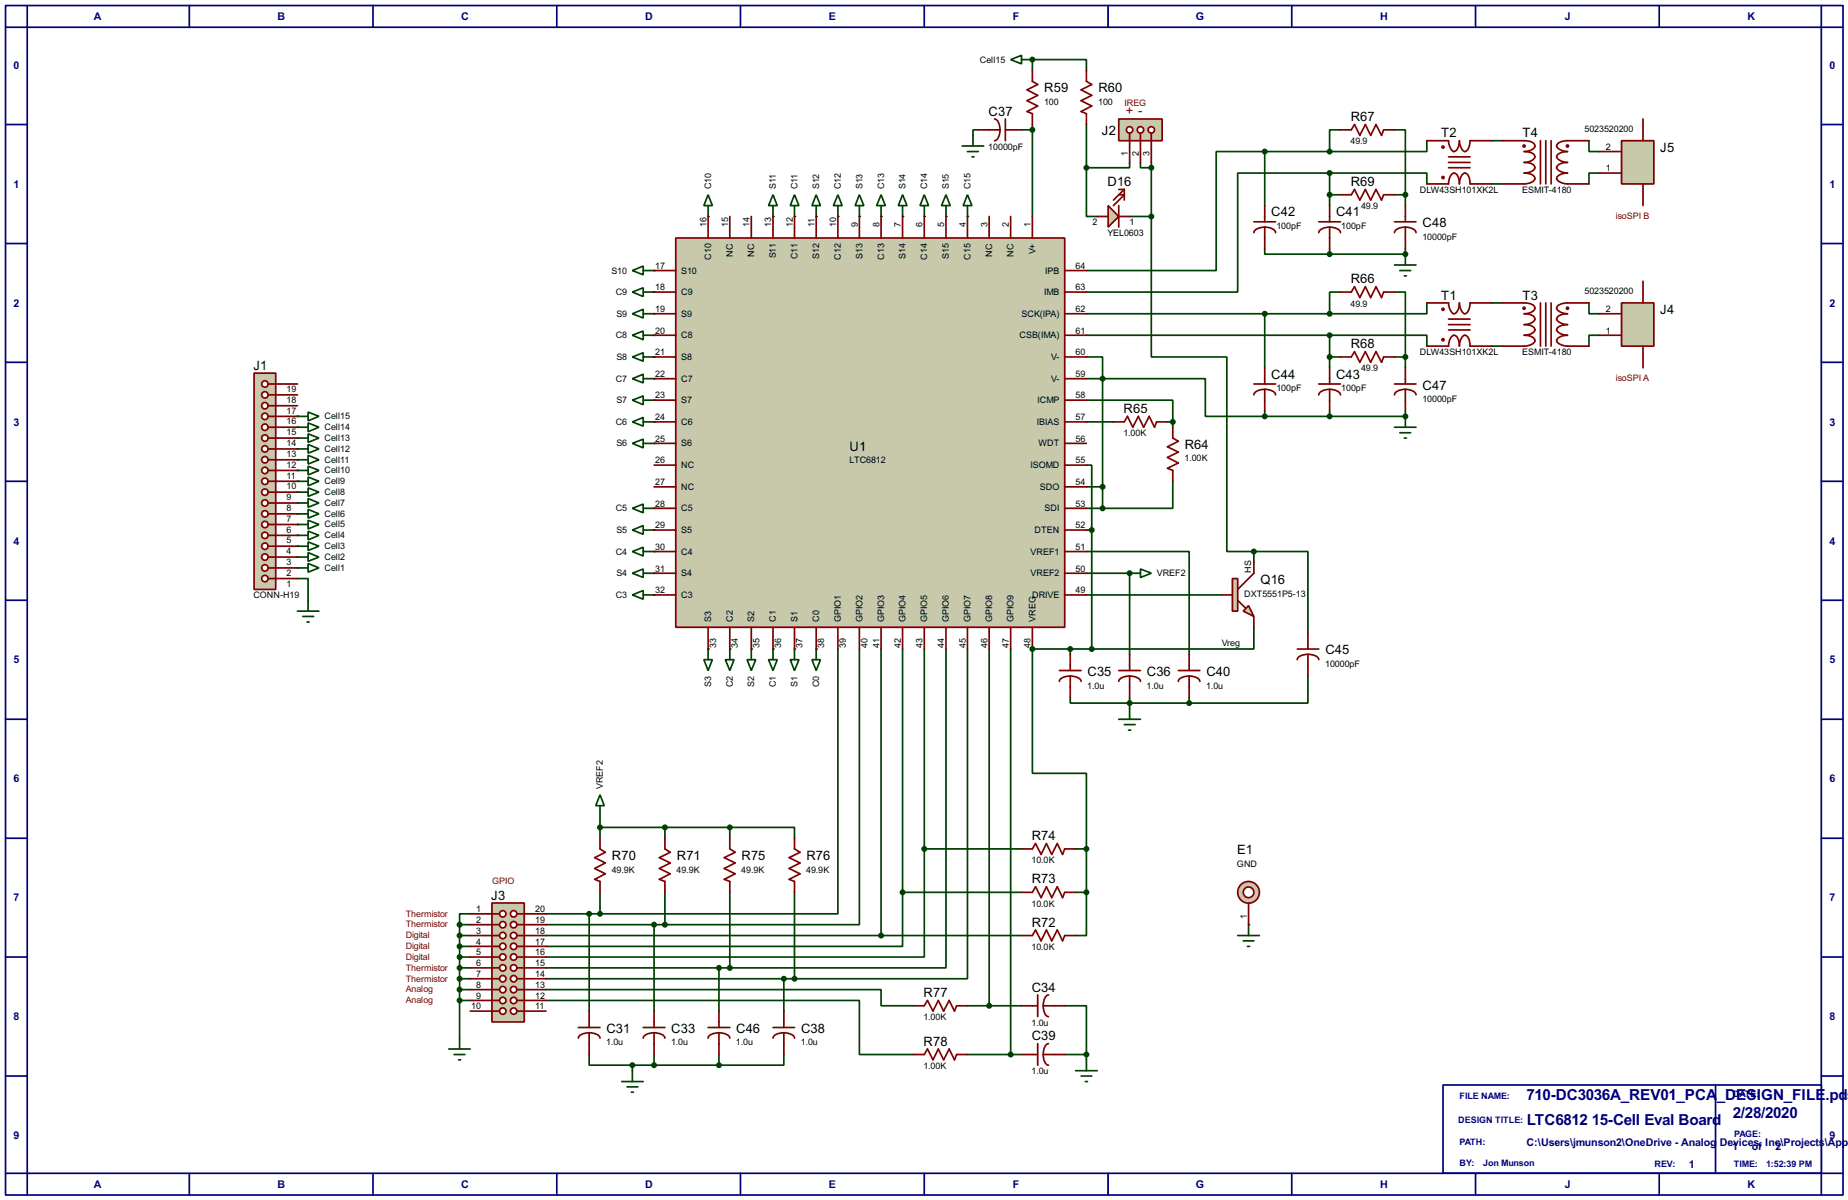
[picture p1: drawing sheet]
<svg xmlns="http://www.w3.org/2000/svg" width="434mm" height="282mm" viewBox="0 0 434 282" stroke-linecap="round" stroke-linejoin="round" font-family="sans-serif">
<g fill="none" stroke="#000080" stroke-width=".4">
<path d="M1.3 1.3h431.8v279.4h-431.8zM6.4 6.4h421.6v269.2h-421.6zM6.4 1.3v5.1h-5.1M44.5 1.3v5.1M87.7 1.3v5.1M130.9 1.3v5.1M174 1.3v5.1M217.2 1.3v5.1M260.4 1.3v5.1M303.6 1.3v5.1M346.8 1.3v5.1M389.9 1.3v5.1"/>
<path d="M428 1.3v5.1h5.1M1.3 29.3h5.1M428 29.3h5.1M1.3 57.2h5.1M428 57.2h5.1M1.3 85.1h5.1M428 85.1h5.1M1.3 113.1h5.1M428 113.1h5.1M1.3 141h5.1M428 141h5.1M1.3 169h5.1"/>
<path d="M428 169h5.1M1.3 196.9h5.1M428 196.9h5.1M1.3 224.8h5.1M428 224.8h5.1M1.3 252.8h5.1M428 252.8h5.1M1.3 275.6h5.1v5.1M44.5 275.6v5.1M87.7 275.6v5.1M130.9 275.6v5.1M174 275.6v5.1"/>
<path d="M217.2 275.6v5.1M260.4 275.6v5.1M303.6 275.6v5.1M346.8 275.6v5.1M389.9 275.6v5.1M433.1 275.6h-5.1v5.1"/>
</g>
<path d="M339.1 254.9h88.9v20.7h-88.9z" fill="#fff" stroke="#000080" stroke-width=".4"/>
<path d="M403.2 254.9v20.7" fill="none" stroke="#000080" stroke-width=".4"/>
<path d="M268 38.2v1.2h2.6v-1.2M327.7 30.5h2.6v15.3M327.7 45.8h2.6M330.3 45.8v2.5M294.7 132.1v-2.5h12.7v19" fill="none" stroke="#004000" stroke-width=".4"/>
<circle cx="293.4" cy="217.2" r=".2" fill="#004000"/>
<path d="M312.5 35.6h-15.3v12.7M315 30.5h-2.5v5.1M335.3 33.1v2.5h-22.8M350.6 33.1h2.5M373.4 33.1v2.5h2.6M315 45.8h-2.5v2.5M330.3 58.5v1.2M350.6 43.2h2.5M376 40.7h-2.6v2.5" fill="none" stroke="#004000" stroke-width=".4"/>
<circle cx="330.3" cy="59.7" r=".2" fill="#004000"/>
<g fill="none" stroke="#004000" stroke-width=".4">
<path d="M297.2 58.5v1.2h15.3M312.5 58.5v1.2M312.5 59.7h17.8M335.3 43.2v-2.5h-22.8v5.1M312.5 73.7h-15.3v12.7M315 68.6h-2.5v5.1M327.7 68.6h2.6v15.3M335.3 71.2v2.5h-22.8M350.6 71.2h2.5M373.4 71.2v2.5h2.6M376 78.8h-2.6v2.5M315 83.9h-2.5v2.5"/>
<path d="M327.7 83.9h2.6M330.3 83.9v2.5M330.3 96.6v1.2M350.6 81.3h2.5"/>
</g>
<circle cx="330.3" cy="97.8" r=".2" fill="#004000"/>
<path d="M274.4 99.1h1.2v1.3M297.2 97.8h-13.9v-8.8h-24.2v25.4M297.2 97.8h33.1M297.2 96.6v1.2M312.5 96.6v1.2M335.3 81.3v-2.5h-22.8v5.1M69.9 135.9h2.5v5.1" fill="none" stroke="#004000" stroke-width=".4"/>
<g fill="#004000">
<circle cx="69.9" cy="133.4" r=".2"/>
<circle cx="69.9" cy="130.9" r=".2"/>
<circle cx="69.9" cy="128.3" r=".2"/>
<circle cx="69.9" cy="125.8" r=".2"/>
<circle cx="69.9" cy="123.2" r=".2"/>
<circle cx="69.9" cy="120.7" r=".2"/>
<circle cx="69.9" cy="118.2" r=".2"/>
<circle cx="69.9" cy="115.6" r=".2"/>
<circle cx="69.9" cy="113.1" r=".2"/>
<circle cx="69.9" cy="110.5" r=".2"/>
<circle cx="69.9" cy="108" r=".2"/>
<circle cx="69.9" cy="105.5" r=".2"/>
<circle cx="69.9" cy="102.9" r=".2"/>
<circle cx="69.9" cy="100.4" r=".2"/>
<circle cx="69.9" cy="97.8" r=".2"/>
<circle cx="242.6" cy="14" r=".2"/>
</g>
<path d="M242.6 16.6v-2.6h12.7v2.6M229.9 30.5h-1.2v1.3M240.1 30.5h2.5M242.6 29.3v21.6" fill="none" stroke="#004000" stroke-width=".4"/>
<g fill="#004000">
<circle cx="227.4" cy="50.9" r=".2"/>
<circle cx="222.3" cy="50.9" r=".2"/>
<circle cx="217.2" cy="50.9" r=".2"/>
<circle cx="212.1" cy="50.9" r=".2"/>
<circle cx="207.1" cy="50.9" r=".2"/>
<circle cx="202" cy="50.9" r=".2"/>
<circle cx="196.9" cy="50.9" r=".2"/>
<circle cx="191.8" cy="50.9" r=".2"/>
<circle cx="186.7" cy="50.9" r=".2"/>
<circle cx="181.7" cy="50.9" r=".2"/>
<circle cx="166.4" cy="50.9" r=".2"/>
<circle cx="153.7" cy="63.6" r=".2"/>
<circle cx="153.7" cy="68.6" r=".2"/>
<circle cx="153.7" cy="73.7" r=".2"/>
<circle cx="153.7" cy="78.8" r=".2"/>
<circle cx="153.7" cy="83.9" r=".2"/>
<circle cx="153.7" cy="89" r=".2"/>
<circle cx="153.7" cy="94" r=".2"/>
<circle cx="153.7" cy="99.1" r=".2"/>
<circle cx="153.7" cy="104.2" r=".2"/>
<circle cx="153.7" cy="119.4" r=".2"/>
<circle cx="153.7" cy="124.5" r=".2"/>
<circle cx="153.7" cy="129.6" r=".2"/>
<circle cx="153.7" cy="134.7" r=".2"/>
<circle cx="153.7" cy="139.8" r=".2"/>
<circle cx="166.4" cy="152.5" r=".2"/>
<circle cx="171.5" cy="152.5" r=".2"/>
<circle cx="176.6" cy="152.5" r=".2"/>
<circle cx="181.7" cy="152.5" r=".2"/>
<circle cx="186.7" cy="152.5" r=".2"/>
<circle cx="191.8" cy="152.5" r=".2"/>
</g>
<g fill="none" stroke="#004000" stroke-width=".4">
<path d="M297.2 35.6h-11.4v28h-30.5M312.5 40.7h-21.6v27.9h-35.6M255.3 73.7h41.9M255.3 78.8h57.2M255.3 94h20.3v5.1M255.3 83.9h3.8v5.1h-3.8M255.3 99.1h6.4M255.3 109.3h1.3v15.2h-1.3M255.3 114.4h3.8M255.3 129.6h24.2v24.1M255.3 139.8h31.8M196.9 152.5v62.2h-55.9v-5.1"/>
<path d="M202 152.5v64.7h-45.7v-7.6M222.3 152.5v74.9h-50.8v-17.8M227.4 152.5v77.4h-40.7v-20.3M141 191.8v5.1M141 194.4h30.5M156.3 194.4v2.5M171.5 194.4h15.2v2.5M171.5 194.4v2.5M138.5 247.7v2.5h10.1M148.6 250.2h20.4M148.6 250.2v1.3M153.7 247.7v2.5"/>
<path d="M169 247.7v2.5M184.2 247.7v2.5h-15.2"/>
</g>
<circle cx="242.6" cy="152.5" r=".2" fill="#004000"/>
<g fill="none" stroke="#004000" stroke-width=".4">
<path d="M255.3 119.4h3.8M259.1 114.4v5M275.6 113.1v6.3h-16.5M255.3 134.7h10.2v19M232.5 152.5v83.8M237.5 152.5v95.2M242.6 152.5v29.2h12.7v17.7M252.8 199.4h2.5M255.3 199.4v10.2M252.8 209.6h2.5M255.3 209.6v10.2h-2.5M227.4 236.3h12.7"/>
<path d="M250.2 236.3h5.1v11.4M227.4 247.7h12.7M250.2 247.7h5.1M255.3 247.7v1.3"/>
</g>
<circle cx="265.5" cy="134.7" r=".2" fill="#004000"/>
<g fill="none" stroke="#004000" stroke-width=".4">
<path d="M255.3 39.4v11.5h2.6M255.3 29.3v10.1M265.5 38.2v1.2h-10.2M270.6 39.4v11.5M265.5 50.9h5.1M270.6 50.9v33h17.7v45.7h6.4M256.6 124.5v28M207.1 152.5v67.3M212.1 152.5v57.1M217.2 152.5v46.9M242.6 152.5h14M251.5 152.5v1.2"/>
<path d="M294.7 147.4v5.1h-38.1M307.4 158.8v6.4h-27.9M251.5 163.9v1.3h28M265.5 163.9v2.5M279.5 163.9v1.3M217.2 199.4v25.4h-88.9M217.2 199.4h22.9M108 217.2h2.5M108 219.8h2.5M108 217.2v26.7M110.5 214.7h-2.5v2.5M128.3 214.7h12.7"/>
<path d="M128.3 217.2h28M128.3 219.8h111.8M138.5 214.7v22.8M153.7 217.2v20.3M212.1 209.6v12.7h-83.8M212.1 209.6h28M108 227.4h2.5M108 229.9h2.5M108 222.3h2.5M108 224.8h2.5M108 232.5h2.5M108 235h2.5"/>
<path d="M128.3 232.5h78.8v3.8h7.6M128.3 235h73.7v12.7h12.7M128.3 227.4h43.2M128.3 229.9h58.4M169 227.4v10.1M184.2 229.9v7.6"/>
</g>
<g fill="none" stroke="#800000" stroke-width=".4">
<path d="M255.3 16.6v2.5l1.3 .8-2.5 1.2 2.5 1.3-2.5 1.3 2.5 1.2-2.5 1.3 1.2 .5v2.6M262.9 157.5h5.1M265.5 158.8h.6a2.03 2.03 0 0 1 1.9 1.3M265.5 158.8h-.7a2.08 2.08 0 0 0-1.9 1.3M265.5 153.7v3.8M265.5 158.8v5.1M276.9 157.5h5.1M279.5 158.8h.6a2.01 2.01 0 0 1 1.9 1.3M279.5 158.8h-.7a2.03 2.03 0 0 0-1.9 1.3M279.5 153.7v3.8M279.5 158.8v5.1M304.9 152.5h5"/>
<path d="M307.4 153.7h.6a2.03 2.03 0 0 1 1.9 1.3M307.4 153.7h-.7a2.01 2.01 0 0 0-1.8 1.3M307.4 148.6v3.9M307.4 153.7v5.1"/>
</g>
<path d="M293.4 142.3l1.3 2.5-2.5-1.2z" fill="#c8c8aa" stroke="#800000" stroke-width=".4"/>
<path d="M289.6 135.9h1.3v7.7h-1.3z" fill="#c8c8aa" stroke="#800000" stroke-width=".4"/>
<path d="M287.1 139.8h2.5M294.7 132.1v2.6l-3.8 3.8M290.9 141l1.8 1.8M294.7 144.8v2.6" fill="none" stroke="#800000" stroke-width=".4"/>
<path d="M262.9 28h10.2v5.1h-10.2z" fill="#c8c8aa" stroke="#800000" stroke-width=".4"/>
<path d="M265.5 31.3v1.8" fill="none" stroke="#800000" stroke-width=".4"/>
<circle cx="265.4" cy="30.5" r=".75" fill="#feffff" stroke="#800000" stroke-width=".4"/>
<path d="M268 31.3v1.8" fill="none" stroke="#800000" stroke-width=".4"/>
<circle cx="268" cy="30.5" r=".75" fill="#feffff" stroke="#800000" stroke-width=".4"/>
<path d="M270.6 31.3v1.8" fill="none" stroke="#800000" stroke-width=".4"/>
<circle cx="270.5" cy="30.5" r=".75" fill="#feffff" stroke="#800000" stroke-width=".4"/>
<path d="M265.5 33.1v5.1M268 33.1v5.1M270.6 33.1v5.1M249 157.5h5.1M251.5 158.8h.6a2.08 2.08 0 0 1 2 1.3M251.5 158.8h-.6a2.03 2.03 0 0 0-1.9 1.3M251.5 153.7v3.8M251.5 158.8v5.1" fill="none" stroke="#800000" stroke-width=".4"/>
<circle cx="270.5" cy="39.4" r=".5" fill="#004000" stroke="#004000" stroke-width=".4"/>
<path d="M381.1 33.1h7.6v10.1h-7.6z" fill="#c8c8aa" stroke="#800000" stroke-width=".4"/>
<g fill="none" stroke="#800000" stroke-width=".4">
<path d="M315 30.5h2.6l.7-1.2 1.3 2.5 1.3-2.5 1.2 2.5 1.3-2.5 1.3 2.5 .5-1.3h2.5M376 35.6h5.1M386.1 28v5.1M294.7 52.1h5.1M297.2 53.4a2.33 2.33 0 0 1 2.6 1.3M297.2 53.4a2.37 2.37 0 0 0-2.5 1.3M297.2 48.3v3.8M297.2 53.4v5.1M309.9 52.1h5.1M312.5 53.4a2.37 2.37 0 0 1 2.5 1.3M312.5 53.4a2.37 2.37 0 0 0-2.6 1.3M312.5 48.3v3.8"/>
<path d="M312.5 53.4v5.1M315 45.8h2.6l.7-1.3 1.3 2.5 1.3-2.5 1.2 2.5 1.3-2.5 1.3 2.5 .5-1.2h2.5M327.7 52.1h5.1M330.3 53.4a2.29 2.29 0 0 1 2.5 1.3M330.3 53.4a2.33 2.33 0 0 0-2.6 1.3M330.3 48.3v3.8M330.3 53.4v5.1M376 40.7h5.1M386.1 43.2v5.1"/>
</g>
<g fill="#004000" stroke="#004000" stroke-width=".4">
<circle cx="294.6" cy="129.6" r=".5"/>
<circle cx="330.2" cy="45.8" r=".5"/>
</g>
<path d="M69.9 143.6h5.1M71.2 144.8h2.5M72.2 146.1h.5M72.4 141v2.6M290.9 219.8h5.1M293.4 217.2v2.6M292.2 221h2.5M293.2 222.3h.5M105.5 246.4h5M106.7 247.7h2.6M107.8 249h.5M108 243.9v2.5" fill="none" stroke="#004000" stroke-width=".4"/>
<circle cx="293.4" cy="209.6" r="2.55" fill="#c8c8aa" stroke="#800000" stroke-width=".4"/>
<circle cx="293.4" cy="209.6" r="1.25" fill="#feffff" stroke="#800000" stroke-width=".4"/>
<path d="M340.4 33.1l.2 1.2a1.82 1.82 0 0 0 1.1 1.3 2.37 2.37 0 0 0 1.3-2.5l.2 1.2a1.82 1.82 0 0 0 1 1.3 2.35 2.35 0 0 0 1.3-2.5M340.4 38.2h5.1M340.4 36.9h5.1M340.4 39.4h5.1M340.4 43.2a2.45 2.45 0 0 1 1.3-2.5 2.17 2.17 0 0 1 1.3 2.5 2.45 2.45 0 0 1 1.2-2.5 2.15 2.15 0 0 1 1.3 2.5M293.4 212.1v5.1" fill="none" stroke="#800000" stroke-width=".4"/>
<path d="M330.3 59.7v2.6M327.7 62.3h5.1M329 63.6h2.5M330 64.8h.5" fill="none" stroke="#004000" stroke-width=".4"/>
<g fill="#c8c8aa" stroke="#800000" stroke-width=".4">
<circle cx="339.1" cy="41.7" r=".25"/>
<circle cx="339.1" cy="34.6" r=".25"/>
</g>
<path d="M335.3 33.1h5.1M345.5 33.1h5.1M358.2 33.1a2.12 2.12 0 0 1 2.5 1.2 2.35 2.35 0 0 1-2.5 1.3 2.12 2.12 0 0 1 2.5 1.3 2.41 2.41 0 0 1-2.5 1.3 2.12 2.12 0 0 1 2.5 1.2 2.4 2.4 0 0 1-2.5 1.3 2.14 2.14 0 0 1 2.5 1.3 2.4 2.4 0 0 1-2.5 1.2M362 33.1v10.1M363.3 33.1v10.1M364.5 33.1v10.1M368.4 33.1h-.7a2.03 2.03 0 0 0-1.9 1.2 2.61 2.61 0 0 0 2.6 1.3h-.7a2.03 2.03 0 0 0-1.9 1.3 2.7 2.7 0 0 0 2.6 1.3h-.7a2.03 2.03 0 0 0-1.9 1.2 2.68 2.68 0 0 0 2.6 1.3 2.33 2.33 0 0 0-2.6 1.3 2.68 2.68 0 0 0 2.6 1.2M335.3 43.2h5.1M345.5 43.2h5.1" fill="none" stroke="#800000" stroke-width=".4"/>
<g fill="#c8c8aa" stroke="#800000" stroke-width=".4">
<circle cx="358.2" cy="34.3" r=".25"/>
<circle cx="368.4" cy="34.3" r=".25"/>
</g>
<path d="M353.1 33.1h5.1M368.4 33.1h5M353.1 43.2h5.1M368.4 43.2h5" fill="none" stroke="#800000" stroke-width=".4"/>
<g fill="#004000" stroke="#004000" stroke-width=".4">
<circle cx="312.4" cy="35.6" r=".5"/>
<circle cx="312.4" cy="45.8" r=".5"/>
<circle cx="297.2" cy="35.6" r=".5"/>
<circle cx="330.2" cy="59.7" r=".5"/>
<circle cx="312.4" cy="40.7" r=".5"/>
<circle cx="312.4" cy="59.7" r=".5"/>
</g>
<path d="M381.1 71.2h7.6v10.1h-7.6z" fill="#c8c8aa" stroke="#800000" stroke-width=".4"/>
<g fill="none" stroke="#800000" stroke-width=".4">
<path d="M315 68.6h2.6l.7-1.2 1.3 2.5 1.3-2.5 1.2 2.5 1.3-2.5 1.3 2.5 .5-1.3h2.5M340.4 71.2l.2 1.2a1.82 1.82 0 0 0 1.1 1.3 2.37 2.37 0 0 0 1.3-2.5l.2 1.2a1.82 1.82 0 0 0 1 1.3 2.35 2.35 0 0 0 1.3-2.5M340.4 76.3h5.1M340.4 75h5.1M340.4 77.5h5.1M376 78.8h5.1M376 73.7h5.1M386.1 66.1v5.1M294.7 90.2h5.1M297.2 91.5a2.33 2.33 0 0 1 2.6 1.3M297.2 91.5a2.37 2.37 0 0 0-2.5 1.3M297.2 86.4v3.8"/>
<path d="M297.2 91.5v5.1M309.9 90.2h5.1M312.5 91.5a2.37 2.37 0 0 1 2.5 1.3M312.5 91.5a2.37 2.37 0 0 0-2.6 1.3M312.5 86.4v3.8M312.5 91.5v5.1M315 83.9h2.6l.7-1.3 1.3 2.5 1.3-2.5 1.2 2.5 1.3-2.5 1.3 2.5 .5-1.2h2.5M327.7 90.2h5.1M330.3 91.5a2.29 2.29 0 0 1 2.5 1.3M330.3 91.5a2.33 2.33 0 0 0-2.6 1.3M330.3 86.4v3.8M330.3 91.5v5.1"/>
<path d="M340.4 81.3a2.45 2.45 0 0 1 1.3-2.5 2.17 2.17 0 0 1 1.3 2.5 2.45 2.45 0 0 1 1.2-2.5 2.15 2.15 0 0 1 1.3 2.5M386.1 81.3v5.1"/>
</g>
<circle cx="330.2" cy="83.9" r=".5" fill="#004000" stroke="#004000" stroke-width=".4"/>
<path d="M330.3 97.8v2.6M327.7 100.4h5.1M329 101.7h2.5M330 102.9h.5" fill="none" stroke="#004000" stroke-width=".4"/>
<g fill="#c8c8aa" stroke="#800000" stroke-width=".4">
<circle cx="339.1" cy="79.8" r=".25"/>
<circle cx="339.1" cy="72.7" r=".25"/>
</g>
<path d="M335.3 71.2h5.1M345.5 71.2h5.1M358.2 71.2a2.12 2.12 0 0 1 2.5 1.2 2.35 2.35 0 0 1-2.5 1.3 2.12 2.12 0 0 1 2.5 1.3 2.41 2.41 0 0 1-2.5 1.3 2.12 2.12 0 0 1 2.5 1.2 2.4 2.4 0 0 1-2.5 1.3 2.14 2.14 0 0 1 2.5 1.3 2.4 2.4 0 0 1-2.5 1.2M362 71.2v10.1M363.3 71.2v10.1M364.5 71.2v10.1M368.4 71.2h-.7a2.03 2.03 0 0 0-1.9 1.2 2.61 2.61 0 0 0 2.6 1.3h-.7a2.03 2.03 0 0 0-1.9 1.3 2.7 2.7 0 0 0 2.6 1.3h-.7a2.03 2.03 0 0 0-1.9 1.2 2.68 2.68 0 0 0 2.6 1.3 2.33 2.33 0 0 0-2.6 1.3 2.68 2.68 0 0 0 2.6 1.2M335.3 81.3h5.1M345.5 81.3h5.1" fill="none" stroke="#800000" stroke-width=".4"/>
<g fill="#c8c8aa" stroke="#800000" stroke-width=".4">
<circle cx="358.2" cy="72.4" r=".25"/>
<circle cx="368.4" cy="72.4" r=".25"/>
</g>
<path d="M353.1 71.2h5.1M368.4 71.2h5M261.7 99.1h2.5l.8-1.3 1.2 2.6 1.3-2.6 1.3 2.6 1.3-2.6 1.2 2.6 .5-1.3h2.6M353.1 81.3h5.1M368.4 81.3h5M275.6 100.4v2.5l1.3 .8-2.5 1.3 2.5 1.2-2.5 1.3 2.5 1.3-2.5 1.2 1.2 .5v2.6" fill="none" stroke="#800000" stroke-width=".4"/>
<g fill="#004000" stroke="#004000" stroke-width=".4">
<circle cx="312.4" cy="73.7" r=".5"/>
<circle cx="312.4" cy="83.9" r=".5"/>
<circle cx="297.2" cy="73.7" r=".5"/>
<circle cx="330.2" cy="97.8" r=".5"/>
<circle cx="312.4" cy="78.8" r=".5"/>
<circle cx="312.4" cy="97.8" r=".5"/>
<circle cx="259.1" cy="89" r=".5"/>
<circle cx="297.2" cy="97.8" r=".5"/>
<circle cx="256.5" cy="124.5" r=".5"/>
<circle cx="275.6" cy="99.1" r=".5"/>
<circle cx="259.1" cy="114.4" r=".5"/>
</g>
<g fill="none" stroke="#004000" stroke-width=".4">
<path d="M237.5 14l2.6-1v2zM240.1 14h2.5M148.6 78.8l2.6-1v2zM148.6 73.7l2.6-1v2zM148.6 68.6l2.6-1v2.1zM148.6 63.6l2.6-1.1v2.1zM151.2 78.8h2.5M151.2 73.7h2.5M151.2 68.6h2.5M151.2 63.6h2.5M69.9 97.8h2.5M72.4 99.4l2.6 1-2.6 1z"/>
<path d="M72.4 96.8l2.6 1-2.6 1.1zM148.6 99.1l2.6-1v2zM148.6 94l2.6-1v2.1zM148.6 89l2.6-1.1v2.1zM148.6 83.9l2.6-1v2zM151.2 99.1h2.5M151.2 94h2.5M151.2 89h2.5M151.2 83.9h2.5M69.9 118.2h2.5M69.9 115.6h2.5M69.9 113.1h2.5"/>
<path d="M69.9 110.5h2.5M69.9 108h2.5M69.9 105.5h2.5M69.9 102.9h2.5M69.9 100.4h2.5M72.4 119.7l2.6 1-2.6 1zM72.4 117.1l2.6 1.1-2.6 1zM72.4 114.6l2.6 1-2.6 1zM72.4 112.1l2.6 1-2.6 1zM72.4 109.5l2.6 1-2.6 1.1zM72.4 107l2.6 1-2.6 1zM72.4 104.4l2.6 1.1-2.6 1z"/>
<path d="M72.4 101.9l2.6 1-2.6 1zM148.6 119.4l2.6-1v2.1zM148.6 104.2l2.6-1v2zM151.2 119.4h2.5M151.2 104.2h2.5M69.9 133.4h2.5M69.9 130.9h2.5M69.9 128.3h2.5M69.9 125.8h2.5M69.9 123.2h2.5M69.9 120.7h2.5M72.4 132.4l2.6 1-2.6 1z"/>
<path d="M72.4 129.8l2.6 1.1-2.6 1zM72.4 127.3l2.6 1-2.6 1zM72.4 124.8l2.6 1-2.6 1zM72.4 122.2l2.6 1-2.6 1.1zM148.6 139.8l2.6-1.1v2.1zM148.6 134.7l2.6-1v2zM148.6 129.6l2.6-1v2zM148.6 124.5l2.6-1v2zM151.2 139.8h2.5M151.2 134.7h2.5M151.2 129.6h2.5M151.2 124.5h2.5"/>
</g>
<path d="M59.7 87.7h5.1v50.8h-5.1z" fill="#c8c8aa" stroke="#800000" stroke-width=".4"/>
<path d="M63 135.9h1.8" fill="none" stroke="#800000" stroke-width=".4"/>
<circle cx="62.2" cy="133.4" r=".75" fill="#feffff" stroke="#800000" stroke-width=".4"/>
<path d="M63 133.4h1.8" fill="none" stroke="#800000" stroke-width=".4"/>
<circle cx="62.2" cy="130.9" r=".75" fill="#feffff" stroke="#800000" stroke-width=".4"/>
<path d="M63 130.9h1.8" fill="none" stroke="#800000" stroke-width=".4"/>
<circle cx="62.2" cy="128.3" r=".75" fill="#feffff" stroke="#800000" stroke-width=".4"/>
<path d="M63 128.3h1.8" fill="none" stroke="#800000" stroke-width=".4"/>
<circle cx="62.2" cy="125.8" r=".75" fill="#feffff" stroke="#800000" stroke-width=".4"/>
<path d="M63 125.8h1.8" fill="none" stroke="#800000" stroke-width=".4"/>
<circle cx="62.2" cy="123.2" r=".75" fill="#feffff" stroke="#800000" stroke-width=".4"/>
<path d="M63 123.2h1.8" fill="none" stroke="#800000" stroke-width=".4"/>
<circle cx="62.2" cy="120.7" r=".75" fill="#feffff" stroke="#800000" stroke-width=".4"/>
<path d="M63 120.7h1.8" fill="none" stroke="#800000" stroke-width=".4"/>
<circle cx="62.2" cy="118.2" r=".75" fill="#feffff" stroke="#800000" stroke-width=".4"/>
<path d="M63 118.2h1.8" fill="none" stroke="#800000" stroke-width=".4"/>
<circle cx="62.2" cy="115.6" r=".75" fill="#feffff" stroke="#800000" stroke-width=".4"/>
<path d="M63 115.6h1.8" fill="none" stroke="#800000" stroke-width=".4"/>
<circle cx="62.2" cy="113.1" r=".75" fill="#feffff" stroke="#800000" stroke-width=".4"/>
<path d="M63 113.1h1.8" fill="none" stroke="#800000" stroke-width=".4"/>
<circle cx="62.2" cy="110.5" r=".75" fill="#feffff" stroke="#800000" stroke-width=".4"/>
<path d="M63 110.5h1.8" fill="none" stroke="#800000" stroke-width=".4"/>
<circle cx="62.2" cy="108" r=".75" fill="#feffff" stroke="#800000" stroke-width=".4"/>
<path d="M63 108h1.8" fill="none" stroke="#800000" stroke-width=".4"/>
<circle cx="62.2" cy="105.5" r=".75" fill="#feffff" stroke="#800000" stroke-width=".4"/>
<path d="M63 105.5h1.8" fill="none" stroke="#800000" stroke-width=".4"/>
<circle cx="62.2" cy="102.9" r=".75" fill="#feffff" stroke="#800000" stroke-width=".4"/>
<path d="M63 102.9h1.8" fill="none" stroke="#800000" stroke-width=".4"/>
<circle cx="62.2" cy="100.4" r=".75" fill="#feffff" stroke="#800000" stroke-width=".4"/>
<path d="M63 100.4h1.8" fill="none" stroke="#800000" stroke-width=".4"/>
<circle cx="62.2" cy="97.8" r=".75" fill="#feffff" stroke="#800000" stroke-width=".4"/>
<path d="M63 97.8h1.8" fill="none" stroke="#800000" stroke-width=".4"/>
<circle cx="62.2" cy="95.3" r=".75" fill="#feffff" stroke="#800000" stroke-width=".4"/>
<path d="M63 95.3h1.8" fill="none" stroke="#800000" stroke-width=".4"/>
<circle cx="62.2" cy="92.8" r=".75" fill="#feffff" stroke="#800000" stroke-width=".4"/>
<path d="M63 92.8h1.8" fill="none" stroke="#800000" stroke-width=".4"/>
<circle cx="62.2" cy="90.2" r=".75" fill="#feffff" stroke="#800000" stroke-width=".4"/>
<path d="M63 90.2h1.8" fill="none" stroke="#800000" stroke-width=".4"/>
<circle cx="62.2" cy="135.9" r=".75" fill="#feffff" stroke="#800000" stroke-width=".4"/>
<g fill="none" stroke="#800000" stroke-width=".4">
<path d="M242.6 16.6v2.5l1.3 .8-2.5 1.2 2.5 1.3-2.5 1.3 2.5 1.2-2.5 1.3 1.2 .5v2.6M229.9 30.5h5.1M233.7 28a2.37 2.37 0 0 1 1.3 2.5M235 30.5a2.33 2.33 0 0 1-1.3 2.6M236.3 28v5.1M236.3 30.5h3.8M64.8 97.8h5.1M64.8 95.3h5.1M64.8 92.8h5.1M64.8 90.2h5.1M64.8 118.2h5.1M64.8 115.6h5.1"/>
<path d="M64.8 113.1h5.1M64.8 110.5h5.1M64.8 108h5.1M64.8 105.5h5.1M64.8 102.9h5.1M64.8 100.4h5.1M64.8 135.9h5.1M64.8 133.4h5.1M64.8 130.9h5.1M64.8 128.3h5.1M64.8 125.8h5.1M64.8 123.2h5.1"/>
<path d="M64.8 120.7h5.1"/>
</g>
<g fill="none" stroke="#004000" stroke-width=".4">
<path d="M226.1 34.3h5.1M227.4 35.6h2.5M228.4 36.9h.5M228.7 31.8v2.5M166.4 45.8l1 2.5h-2zM166.4 48.3v2.6M181.7 45.8l1 2.5h-2.1zM181.7 48.3v2.6M186.7 45.8l1.1 2.5h-2.1zM186.7 48.3v2.6M191.8 45.8l1 2.5h-2zM191.8 48.3v2.6"/>
<path d="M196.9 45.8l1 2.5h-2zM196.9 48.3v2.6M202 45.8l1 2.5h-2zM202 48.3v2.6M207.1 45.8l1 2.5h-2.1zM207.1 48.3v2.6M212.1 45.8l1.1 2.5h-2.1zM212.1 48.3v2.6M217.2 45.8l1 2.5h-2zM217.2 48.3v2.6M222.3 45.8l1 2.5h-2zM222.3 48.3v2.6"/>
<path d="M227.4 45.8l1 2.5h-2zM227.4 48.3v2.6M165.4 155h2l-1 2.5zM166.4 152.5v2.5M170.5 155h2l-1 2.5zM171.5 152.5v2.5M175.6 155h2l-1 2.5zM176.6 152.5v2.5M180.6 155h2.1l-1 2.5zM181.7 152.5v2.5M185.7 155h2.1l-1.1 2.5zM186.7 152.5v2.5"/>
<path d="M190.8 155h2l-1 2.5zM191.8 152.5v2.5M262.9 169h5.1M264.2 170.2h2.6M265.2 171.5h.5M265.5 166.4v2.6"/>
</g>
<g fill="#004000" stroke="#004000" stroke-width=".4">
<circle cx="242.6" cy="14" r=".5"/>
<circle cx="242.6" cy="30.5" r=".5"/>
</g>
<path d="M158.8 55.9h91.4v91.5h-91.4z" fill="#c8c8aa" stroke="#800000" stroke-width=".4"/>
<g fill="none" stroke="#800000" stroke-width=".4">
<path d="M166.4 50.9v5M171.5 50.9v5M176.6 50.9v5M181.7 50.9v5M186.7 50.9v5M191.8 50.9v5M196.9 50.9v5M202 50.9v5M207.1 50.9v5M212.1 50.9v5M217.2 50.9v5M222.3 50.9v5"/>
<path d="M227.4 50.9v5M232.5 50.9v5M237.5 50.9v5M242.6 50.9v5M153.7 63.6h5.1M153.7 68.6h5.1M153.7 73.7h5.1M153.7 78.8h5.1M250.2 63.6h5.1M250.2 68.6h5.1M250.2 73.7h5.1M250.2 78.8h5.1"/>
<path d="M153.7 83.9h5.1M153.7 89h5.1M153.7 94h5.1M153.7 99.1h5.1M250.2 83.9h5.1M250.2 89h5.1M250.2 94h5.1M250.2 99.1h5.1M153.7 104.2h5.1M153.7 109.3h5.1M153.7 114.4h5.1M153.7 119.4h5.1"/>
<path d="M250.2 104.2h5.1M250.2 109.3h5.1M250.2 114.4h5.1M250.2 119.4h5.1M153.7 124.5h5.1M153.7 129.6h5.1M153.7 134.7h5.1M153.7 139.8h5.1M250.2 124.5h5.1M250.2 129.6h5.1M250.2 134.7h5.1M250.2 139.8h5.1"/>
<path d="M166.4 147.4v5.1M171.5 147.4v5.1M176.6 147.4v5.1M181.7 147.4v5.1M186.7 147.4v5.1M191.8 147.4v5.1M196.9 147.4v5.1M202 147.4v5.1M207.1 147.4v5.1M212.1 147.4v5.1M217.2 147.4v5.1M222.3 147.4v5.1"/>
<path d="M227.4 147.4v5.1M232.5 147.4v5.1M237.5 147.4v5.1M242.6 147.4v5.1M141 196.9v2.5l1.3 .8-2.5 1.3 2.5 1.2-2.5 1.3 2.5 1.3-2.5 1.3 1.2 .5v2.5M156.3 196.9v2.5l1.2 .8-2.5 1.3 2.5 1.2-2.5 1.3 2.5 1.3-2.5 1.3 1.3 .5v2.5M171.5 196.9v2.5l1.3 .8-2.6 1.3 2.6 1.2-2.6 1.3 2.6 1.3-2.6 1.3 1.3 .5v2.5M186.7 196.9v2.5l1.3 .8-2.5 1.3 2.5 1.2-2.5 1.3 2.5 1.3-2.5 1.3 1.2 .5v2.5M240.1 199.4h2.5l.8-1.2 1.3 2.5 1.2-2.5 1.3 2.5 1.3-2.5 1.2 2.5 .5-1.3h2.6M240.1 209.6h2.5l.8-1.3 1.3 2.6 1.2-2.6 1.3 2.6 1.3-2.6 1.2 2.6 .5-1.3h2.6M240.1 219.8h2.5l.8-1.3 1.3 2.5 1.2-2.5 1.3 2.5 1.3-2.5 1.2 2.5 .5-1.2h2.6M138.5 237.5v3.9"/>
<path d="M153.7 237.5v3.9M169 237.5v3.9M184.2 237.5v3.9M214.7 236.3h2.5l.8-1.3 1.3 2.5 1.2-2.5 1.3 2.5 1.3-2.5 1.2 2.5 .5-1.2h2.6M240.1 236.3h3.8M243.9 233.7v5.1M245.2 236.3v.6a2.08 2.08 0 0 0 1.2 1.9M245.2 236.3h5M246.4 233.7a2.35 2.35 0 0 0-1.2 2.6M135.9 241.4h5.1M138.5 242.6h.6a2.03 2.03 0 0 1 1.9 1.3M138.5 242.6h-.7a2.08 2.08 0 0 0-1.9 1.3"/>
<path d="M138.5 242.6v5.1M151.2 241.4h5.1M153.7 242.6h.6a2.08 2.08 0 0 1 2 1.3M153.7 242.6h-.6a2.08 2.08 0 0 0-1.9 1.3M153.7 242.6v5.1M166.4 241.4h5.1M169 242.6h.6a2.08 2.08 0 0 1 1.9 1.3M169 242.6h-.7a2.03 2.03 0 0 0-1.9 1.3M169 242.6v5.1M181.7 241.4h5M184.2 242.6h.6a2.01 2.01 0 0 1 1.9 1.3M184.2 242.6h-.6a2.03 2.03 0 0 0-1.9 1.3"/>
<path d="M184.2 242.6v5.1M214.7 247.7h2.5l.8-1.3 1.3 2.6 1.2-2.6 1.3 2.6 1.3-2.6 1.2 2.6 .5-1.3h2.6M240.1 247.7h3.8M243.9 245.2v5M245.2 247.7v.6a2.01 2.01 0 0 0 1.2 1.9M245.2 247.7h5M246.4 245.2a2.31 2.31 0 0 0-1.2 2.5"/>
</g>
<g fill="#004000" stroke="#004000" stroke-width=".4">
<circle cx="141" cy="214.7" r=".5"/>
<circle cx="156.2" cy="217.2" r=".5"/>
<circle cx="171.5" cy="227.4" r=".5"/>
<circle cx="186.7" cy="229.9" r=".5"/>
<circle cx="156.2" cy="194.4" r=".5"/>
<circle cx="171.5" cy="194.4" r=".5"/>
<circle cx="141" cy="194.4" r=".5"/>
<circle cx="168.9" cy="250.2" r=".5"/>
<circle cx="153.7" cy="250.2" r=".5"/>
<circle cx="148.6" cy="250.2" r=".5"/>
<circle cx="242.6" cy="152.5" r=".5"/>
<circle cx="255.3" cy="209.6" r=".5"/>
<circle cx="255.3" cy="199.4" r=".5"/>
<circle cx="237.5" cy="247.7" r=".5"/>
<circle cx="232.4" cy="236.3" r=".5"/>
<circle cx="255.3" cy="247.7" r=".5"/>
<circle cx="259.1" cy="119.4" r=".5"/>
<circle cx="265.4" cy="134.7" r=".5"/>
<circle cx="256.5" cy="152.5" r=".5"/>
<circle cx="279.4" cy="165.2" r=".5"/>
<circle cx="265.4" cy="165.2" r=".5"/>
<circle cx="251.5" cy="152.5" r=".5"/>
</g>
<path d="M265.5 134.7h2.5M268 133.7l2.6 1-2.6 1zM141 186.7l1 2.6h-2zM141 189.3v2.5M146.1 254.1h5.1M147.4 255.3h2.5M148.4 256.6h.5M148.6 251.5v2.6M252.8 251.5h5.1M254.1 252.8h2.5M255.1 254.1h.5M255.3 249v2.5" fill="none" stroke="#004000" stroke-width=".4"/>
<path d="M260.4 48.3l2.5 2.6-2.5 2.5z" fill="#c8c8aa" stroke="#800000" stroke-width=".4"/>
<path d="M257.9 50.9h2.5M262.9 48.3v5.1M262.9 45.8h1.3l-2.5 2.5M262.9 44.5h1.3M262.9 50.9h2.6M264.2 44.5l-2.5 2.5M264.2 44.5v2.5" fill="none" stroke="#800000" stroke-width=".4"/>
<g fill="#004000" stroke="#004000" stroke-width=".4">
<circle cx="255.3" cy="39.4" r=".5"/>
<circle cx="270.5" cy="50.9" r=".5"/>
</g>
<path d="M115.6 212.1h7.6v28h-7.6z" fill="#c8c8aa" stroke="#800000" stroke-width=".4"/>
<path d="M115.6 214.7h1.8" fill="none" stroke="#800000" stroke-width=".4"/>
<circle cx="118.1" cy="214.7" r=".75" fill="#feffff" stroke="#800000" stroke-width=".4"/>
<path d="M115.6 217.2h1.8" fill="none" stroke="#800000" stroke-width=".4"/>
<circle cx="118.1" cy="217.2" r=".75" fill="#feffff" stroke="#800000" stroke-width=".4"/>
<path d="M115.6 219.8h1.8" fill="none" stroke="#800000" stroke-width=".4"/>
<circle cx="118.1" cy="219.8" r=".75" fill="#feffff" stroke="#800000" stroke-width=".4"/>
<path d="M115.6 222.3h1.8" fill="none" stroke="#800000" stroke-width=".4"/>
<circle cx="118.1" cy="222.3" r=".75" fill="#feffff" stroke="#800000" stroke-width=".4"/>
<path d="M121.5 214.7h1.7" fill="none" stroke="#800000" stroke-width=".4"/>
<circle cx="120.7" cy="214.7" r=".75" fill="#feffff" stroke="#800000" stroke-width=".4"/>
<path d="M121.5 217.2h1.7" fill="none" stroke="#800000" stroke-width=".4"/>
<circle cx="120.7" cy="217.2" r=".75" fill="#feffff" stroke="#800000" stroke-width=".4"/>
<path d="M121.5 219.8h1.7" fill="none" stroke="#800000" stroke-width=".4"/>
<circle cx="120.7" cy="219.8" r=".75" fill="#feffff" stroke="#800000" stroke-width=".4"/>
<path d="M121.5 222.3h1.7" fill="none" stroke="#800000" stroke-width=".4"/>
<circle cx="120.7" cy="222.3" r=".75" fill="#feffff" stroke="#800000" stroke-width=".4"/>
<path d="M115.6 224.8h1.8" fill="none" stroke="#800000" stroke-width=".4"/>
<circle cx="118.1" cy="224.8" r=".75" fill="#feffff" stroke="#800000" stroke-width=".4"/>
<path d="M121.5 224.8h1.7" fill="none" stroke="#800000" stroke-width=".4"/>
<circle cx="120.7" cy="224.8" r=".75" fill="#feffff" stroke="#800000" stroke-width=".4"/>
<path d="M115.6 227.4h1.8" fill="none" stroke="#800000" stroke-width=".4"/>
<circle cx="118.1" cy="227.4" r=".75" fill="#feffff" stroke="#800000" stroke-width=".4"/>
<path d="M121.5 227.4h1.7" fill="none" stroke="#800000" stroke-width=".4"/>
<circle cx="120.7" cy="227.4" r=".75" fill="#feffff" stroke="#800000" stroke-width=".4"/>
<path d="M115.6 229.9h1.8" fill="none" stroke="#800000" stroke-width=".4"/>
<circle cx="118.1" cy="229.9" r=".75" fill="#feffff" stroke="#800000" stroke-width=".4"/>
<path d="M121.5 229.9h1.7" fill="none" stroke="#800000" stroke-width=".4"/>
<circle cx="120.7" cy="229.9" r=".75" fill="#feffff" stroke="#800000" stroke-width=".4"/>
<path d="M115.6 232.5h1.8" fill="none" stroke="#800000" stroke-width=".4"/>
<circle cx="118.1" cy="232.5" r=".75" fill="#feffff" stroke="#800000" stroke-width=".4"/>
<path d="M121.5 232.5h1.7" fill="none" stroke="#800000" stroke-width=".4"/>
<circle cx="120.7" cy="232.5" r=".75" fill="#feffff" stroke="#800000" stroke-width=".4"/>
<path d="M115.6 235h1.8" fill="none" stroke="#800000" stroke-width=".4"/>
<circle cx="118.1" cy="235" r=".75" fill="#feffff" stroke="#800000" stroke-width=".4"/>
<path d="M121.5 235h1.7" fill="none" stroke="#800000" stroke-width=".4"/>
<circle cx="120.7" cy="235" r=".75" fill="#feffff" stroke="#800000" stroke-width=".4"/>
<path d="M115.6 237.5h1.8" fill="none" stroke="#800000" stroke-width=".4"/>
<circle cx="118.1" cy="237.5" r=".75" fill="#feffff" stroke="#800000" stroke-width=".4"/>
<path d="M121.5 237.5h1.7" fill="none" stroke="#800000" stroke-width=".4"/>
<circle cx="120.7" cy="237.5" r=".75" fill="#feffff" stroke="#800000" stroke-width=".4"/>
<g fill="none" stroke="#800000" stroke-width=".4">
<path d="M110.5 214.7h5.1M110.5 217.2h5.1M110.5 219.8h5.1M123.2 214.7h5.1M123.2 217.2h5.1M123.2 219.8h5.1M110.5 222.3h5.1M110.5 224.8h5.1M110.5 227.4h5.1M110.5 229.9h5.1M110.5 232.5h5.1M110.5 235h5.1"/>
<path d="M110.5 237.5h5.1M123.2 222.3h5.1M123.2 224.8h5.1M123.2 227.4h5.1M123.2 229.9h5.1M123.2 232.5h5.1M123.2 235h5.1M123.2 237.5h5.1"/>
</g>
<g fill="#004000" stroke="#004000" stroke-width=".4">
<circle cx="138.4" cy="214.7" r=".5"/>
<circle cx="153.7" cy="217.2" r=".5"/>
<circle cx="168.9" cy="227.4" r=".5"/>
<circle cx="184.2" cy="229.9" r=".5"/>
<circle cx="207" cy="219.8" r=".5"/>
<circle cx="212.1" cy="209.6" r=".5"/>
<circle cx="217.2" cy="199.4" r=".5"/>
<circle cx="108" cy="217.2" r=".5"/>
<circle cx="108" cy="219.8" r=".5"/>
<circle cx="108" cy="222.3" r=".5"/>
<circle cx="108" cy="224.8" r=".5"/>
<circle cx="108" cy="227.4" r=".5"/>
<circle cx="108" cy="229.9" r=".5"/>
<circle cx="108" cy="232.5" r=".5"/>
<circle cx="108" cy="235" r=".5"/>
</g>
<g font-size="4" fill="#000080">
<text x="358.7" y="258.4">710-DC3036A_REV01_PCA</text>
<text x="403.5" y="258.4">_DESIGN_FILE</text>
<text x="407.2" y="262.5">2/28/2020</text>
<text x="429" y="258.4">.pd</text>
<text x="434.1" y="258.4">s</text>
<text x="358.8" y="264.2">LTC6812</text>
<text x="374.1" y="264.2">15-Cell Eval Board</text>
</g>
<g font-size="3.4">
<text x="245.4" y="21.6">R59</text>
<text x="258.1" y="21.6">R60</text>
<text x="232.3" y="27.2">C37</text>
<text x="317.4" y="28.5">R67</text>
<text x="259" y="31.8">J2</text>
<text x="338.7" y="32.3">T2</text>
<text x="357.8" y="32.3">T4</text>
<text x="390.2" y="35.6">J5</text>
<text x="260.3" y="43.7">D16</text>
<text x="317.4" y="43.7">R69</text>
<text x="298.8" y="50.8">C42</text>
<text x="314" y="50.8">C41</text>
<text x="334.3" y="53.4">C48</text>
<text x="317.4" y="66.6">R66</text>
<text x="338.7" y="70.4">T1</text>
<text x="357.8" y="70.4">T3</text>
<text x="390.2" y="73.7">J4</text>
<text x="317.4" y="81.8">R68</text>
<text x="59.6" y="86.8">J1</text>
<text x="298.8" y="88.9">C44</text>
<text x="314" y="88.9">C43</text>
<text x="334.3" y="91.5">C47</text>
<text x="264.1" y="97">R65</text>
<text x="199.7" y="105.9">U1</text>
<text x="278.4" y="105.5">R64</text>
<text x="296.2" y="137.2">Q16</text>
<text x="311.5" y="153.7">C45</text>
<text x="255.6" y="158.8">C35</text>
<text x="269.5" y="158.8">C36</text>
<text x="283.5" y="158.8">C40</text>
<text x="242.5" y="197.4">R74</text>
<text x="143.8" y="202">R70</text>
<text x="159.1" y="202">R71</text>
<text x="174.3" y="202">R75</text>
<text x="189.5" y="202">R76</text>
<text x="290.7" y="200.7">E1</text>
<text x="242.5" y="207.5">R73</text>
<text x="115.5" y="211.3">J3</text>
<text x="242.5" y="217.7">R72</text>
<text x="242.5" y="232.9">C34</text>
<text x="217.1" y="234.2">R77</text>
<text x="142.5" y="242.6">C31</text>
<text x="157.8" y="242.6">C33</text>
<text x="173" y="242.6">C46</text>
<text x="188.3" y="242.6">C38</text>
<text x="217.1" y="245.6">R78</text>
<text x="242.5" y="244.4">C39</text>
</g>
<text font-size="3.4" fill="#800000" x="264.6" y="26.9">+ -</text>
<g font-size="2.8" fill="#000080">
<text x="22" y="4.7">A</text>
<text x="65.2" y="4.7">B</text>
<text x="108.4" y="4.7">C</text>
<text x="151.6" y="4.7">D</text>
<text x="194.8" y="4.7">E</text>
<text x="238" y="4.7">F</text>
<text x="281" y="4.7">G</text>
<text x="324.3" y="4.7">H</text>
<text x="367.7" y="4.7">J</text>
<text x="410.6" y="4.7">K</text>
<text x="3.2" y="16.1">0</text>
<text x="429.9" y="16.1">0</text>
<text x="3.2" y="44.1">1</text>
<text x="429.9" y="44.1">1</text>
<text x="3.2" y="72">2</text>
<text x="429.9" y="72">2</text>
<text x="3.2" y="100">3</text>
<text x="429.9" y="100">3</text>
<text x="3.2" y="127.9">4</text>
<text x="429.9" y="127.9">4</text>
<text x="3.2" y="155.8">5</text>
<text x="429.9" y="155.8">5</text>
<text x="3.2" y="183.8">6</text>
<text x="429.9" y="183.8">6</text>
<text x="3.2" y="211.7">7</text>
<text x="429.9" y="211.7">7</text>
<text x="3.2" y="239.7">8</text>
<text x="429.9" y="239.7">8</text>
<text x="3.2" y="267.6">9</text>
<text x="358.7" y="269.2">C:\Users\jmunson2\OneDrive - Analog</text>
<text x="404.1" y="269.2">Devices, Inc\Projects</text>
<text x="428.8" y="269.2">\App</text>
<text x="429.9" y="267.6">9</text>
<text x="396.9" y="274.3">1</text>
<text x="407.1" y="270.2">1</text>
<text x="411.7" y="270.2">of</text>
<text x="417.2" y="270.2">2</text>
<text x="22" y="279">A</text>
<text x="65.2" y="279">B</text>
<text x="108.4" y="279">C</text>
<text x="151.6" y="279">D</text>
<text x="194.8" y="279">E</text>
<text x="238" y="279">F</text>
<text x="281" y="279">G</text>
<text x="324.3" y="279">H</text>
<text x="367.7" y="279">J</text>
<text x="410.6" y="279">K</text>
</g>
<g font-size="2.4">
<text x="230.3" y="14.7">Cell15</text>
<text x="245.4" y="24.6">100</text>
<text x="258.1" y="24.6">100</text>
<text x="232.3" y="35.2">10000pF</text>
<text x="317.4" y="33.9">49.9</text>
<text x="372.4" y="31">5023520200</text>
<text x="377.4" y="35.2">2</text>
<text x="265.1" y="36.7" transform="rotate(-90 265.1 36.7)">1</text>
<text x="267.6" y="36.7" transform="rotate(-90 267.6 36.7)">2</text>
<text x="270.2" y="36.8" transform="rotate(-90 270.2 36.8)">3</text>
<text x="377.4" y="40.2">1</text>
<text x="167.1" y="44.5" transform="rotate(-90 167.1 44.5)">C10</text>
<text x="182.4" y="44.5" transform="rotate(-90 182.4 44.5)">S11</text>
<text x="187.4" y="44.5" transform="rotate(-90 187.4 44.5)">C11</text>
<text x="192.5" y="44.5" transform="rotate(-90 192.5 44.5)">S12</text>
<text x="197.6" y="44.5" transform="rotate(-90 197.6 44.5)">C12</text>
<text x="202.7" y="44.5" transform="rotate(-90 202.7 44.5)">S13</text>
<text x="207.8" y="44.5" transform="rotate(-90 207.8 44.5)">C13</text>
<text x="212.8" y="44.5" transform="rotate(-90 212.8 44.5)">S14</text>
<text x="217.9" y="44.5" transform="rotate(-90 217.9 44.5)">C14</text>
<text x="223" y="44.5" transform="rotate(-90 223 44.5)">S15</text>
<text x="228.1" y="44.5" transform="rotate(-90 228.1 44.5)">C15</text>
<text x="333.6" y="45.3">DLW43SH101XK2L</text>
<text x="357.7" y="45.3">ESMIT-4180</text>
<text x="166" y="53.3" transform="rotate(-90 166 53.3)">16</text>
<text x="171.1" y="53.4" transform="rotate(-90 171.1 53.4)">15</text>
<text x="176.2" y="53.4" transform="rotate(-90 176.2 53.4)">14</text>
<text x="181.3" y="53.4" transform="rotate(-90 181.3 53.4)">13</text>
<text x="186.3" y="53.3" transform="rotate(-90 186.3 53.3)">12</text>
<text x="191.4" y="53.3" transform="rotate(-90 191.4 53.3)">11</text>
<text x="196.5" y="53.4" transform="rotate(-90 196.5 53.4)">10</text>
<text x="201.6" y="53.3" transform="rotate(-90 201.6 53.3)">9</text>
<text x="206.7" y="53.4" transform="rotate(-90 206.7 53.4)">8</text>
<text x="211.7" y="53.3" transform="rotate(-90 211.7 53.3)">7</text>
<text x="216.8" y="53.3" transform="rotate(-90 216.8 53.3)">6</text>
<text x="221.9" y="53.3" transform="rotate(-90 221.9 53.3)">5</text>
<text x="227" y="53.3" transform="rotate(-90 227 53.3)">4</text>
<text x="232.1" y="53.4" transform="rotate(-90 232.1 53.4)">3</text>
<text x="237.1" y="53.3" transform="rotate(-90 237.1 53.3)">2</text>
<text x="242.2" y="53.3" transform="rotate(-90 242.2 53.3)">1</text>
<text x="256.7" y="52.8">2</text>
<text x="265.5" y="52.8">1</text>
<text x="300" y="53.8">100pF</text>
<text x="315.2" y="53.8">100pF</text>
<text x="319.9" y="49.1">49.9</text>
<text x="243.3" y="59.8" transform="rotate(-90 243.3 59.8)">V+</text>
<text x="260.2" y="55.4">YEL0603</text>
<text x="334.3" y="56.4">10000pF</text>
<text x="143.7" y="64.2">S10</text>
<text x="154" y="63.1">17</text>
<text x="160.1" y="64.2">S10</text>
<text x="167.1" y="61" transform="rotate(-90 167.1 61)">C10</text>
<text x="172.2" y="60.3" transform="rotate(-90 172.2 60.3)">NC</text>
<text x="177.3" y="60.3" transform="rotate(-90 177.3 60.3)">NC</text>
<text x="182.4" y="60.7" transform="rotate(-90 182.4 60.7)">S11</text>
<text x="187.4" y="60.9" transform="rotate(-90 187.4 60.9)">C11</text>
<text x="192.5" y="60.9" transform="rotate(-90 192.5 60.9)">S12</text>
<text x="197.6" y="61" transform="rotate(-90 197.6 61)">C12</text>
<text x="202.7" y="60.9" transform="rotate(-90 202.7 60.9)">S13</text>
<text x="207.8" y="61" transform="rotate(-90 207.8 61)">C13</text>
<text x="212.8" y="60.9" transform="rotate(-90 212.8 60.9)">S14</text>
<text x="217.9" y="61" transform="rotate(-90 217.9 61)">C14</text>
<text x="223" y="60.9" transform="rotate(-90 223 60.9)">S15</text>
<text x="228.1" y="61" transform="rotate(-90 228.1 61)">C15</text>
<text x="233.2" y="60.3" transform="rotate(-90 233.2 60.3)">NC</text>
<text x="238.2" y="60.3" transform="rotate(-90 238.2 60.3)">NC</text>
<text x="245.6" y="64.2">IPB</text>
<text x="252.8" y="63.1">64</text>
<text x="144.7" y="69.3">C9</text>
<text x="154" y="68.2">18</text>
<text x="160.1" y="69.3">C9</text>
<text x="245.3" y="69.3">IMB</text>
<text x="252.8" y="68.2">63</text>
<text x="317.4" y="72">49.9</text>
<text x="372.4" y="69.1">5023520200</text>
<text x="144.8" y="74.4">S9</text>
<text x="154" y="73.3">19</text>
<text x="160.1" y="74.4">S9</text>
<text x="240" y="74.4">SCK(IPA)</text>
<text x="252.8" y="73.3">62</text>
<text x="377.4" y="73.3">2</text>
<text x="144.7" y="79.5">C8</text>
<text x="154" y="78.3">20</text>
<text x="154" y="83.5">21</text>
<text x="160.1" y="79.5">C8</text>
<text x="239.6" y="79.5">CSB(IMA)</text>
<text x="252.8" y="83.5">60</text>
<text x="252.8" y="78.3">61</text>
<text x="333.6" y="83.4">DLW43SH101XK2L</text>
<text x="357.7" y="83.4">ESMIT-4180</text>
<text x="377.4" y="78.3">1</text>
<text x="144.7" y="89.6">C7</text>
<text x="144.8" y="84.6">S8</text>
<text x="154" y="88.5">22</text>
<text x="160.1" y="84.6">S8</text>
<text x="160.1" y="89.6">C7</text>
<text x="247" y="89.6">V-</text>
<text x="247" y="84.6">V-</text>
<text x="252.8" y="88.5">59</text>
<text x="319.9" y="87.2">49.9</text>
<text x="67.4" y="94.6">18</text>
<text x="67.4" y="92.1">19</text>
<text x="144.8" y="94.7">S7</text>
<text x="154" y="93.6">23</text>
<text x="160.1" y="94.7">S7</text>
<text x="243.8" y="94.7">ICMP</text>
<text x="252.8" y="93.6">58</text>
<text x="300" y="91.9">100pF</text>
<text x="315.2" y="91.9">100pF</text>
<text x="334.3" y="94.5">10000pF</text>
<text x="67.4" y="99.7">16</text>
<text x="67.4" y="97.2">17</text>
<text x="76.3" y="101">Cell14</text>
<text x="76.3" y="98.5">Cell15</text>
<text x="144.7" y="99.8">C6</text>
<text x="154" y="98.7">24</text>
<text x="160.1" y="99.8">C6</text>
<text x="243.7" y="99.8">IBIAS</text>
<text x="252.8" y="98.7">57</text>
<text x="67.4" y="107.4">13</text>
<text x="67.4" y="104.8">14</text>
<text x="67.4" y="102.3">15</text>
<text x="76.3" y="106.2">Cell12</text>
<text x="76.3" y="103.6">Cell13</text>
<text x="144.8" y="104.9">S6</text>
<text x="154" y="103.8">25</text>
<text x="160.1" y="104.9">S6</text>
<text x="244" y="104.9">WDT</text>
<text x="252.8" y="103.8">56</text>
<text x="264" y="102.5">1.00K</text>
<text x="67.4" y="112.4">11</text>
<text x="67.4" y="109.9">12</text>
<text x="76.3" y="113.8">Cell9</text>
<text x="76.3" y="111.2">Cell10</text>
<text x="76.3" y="108.7">Cell11</text>
<text x="154" y="108.9">26</text>
<text x="154" y="114">27</text>
<text x="160.1" y="110">NC</text>
<text x="199.6" y="108.8">LTC6812</text>
<text x="242.1" y="110">ISOMD</text>
<text x="252.8" y="114">54</text>
<text x="252.8" y="108.9">55</text>
<text x="278.4" y="108.4">1.00K</text>
<text x="67.4" y="117.5">9</text>
<text x="67.4" y="115">10</text>
<text x="76.3" y="118.9">Cell7</text>
<text x="76.3" y="116.3">Cell8</text>
<text x="154" y="119">28</text>
<text x="160.1" y="115.1">NC</text>
<text x="244.4" y="115.1">SDO</text>
<text x="252.8" y="119">53</text>
<text x="67.4" y="125.1">6</text>
<text x="67.4" y="122.6">7</text>
<text x="67.4" y="120.1">8</text>
<text x="76.3" y="123.9">Cell5</text>
<text x="76.3" y="121.4">Cell6</text>
<text x="144.7" y="120.1">C5</text>
<text x="144.8" y="125.2">S5</text>
<text x="154" y="124.1">29</text>
<text x="160.1" y="120.1">C5</text>
<text x="160.1" y="125.2">S5</text>
<text x="243.1" y="125.2">DTEN</text>
<text x="245.5" y="120.1">SDI</text>
<text x="252.8" y="124.1">52</text>
<text x="67.4" y="130.2">4</text>
<text x="67.4" y="127.7">5</text>
<text x="76.3" y="131.6">Cell2</text>
<text x="76.3" y="129">Cell3</text>
<text x="76.3" y="126.5">Cell4</text>
<text x="144.7" y="130.3">C4</text>
<text x="154" y="129.2">30</text>
<text x="160.1" y="130.3">C4</text>
<text x="242.2" y="130.3">VREF1</text>
<text x="252.8" y="129.2">51</text>
<text x="67.4" y="137.8">1</text>
<text x="67.4" y="135.3">2</text>
<text x="67.4" y="132.8">3</text>
<text x="76.3" y="134.1">Cell1</text>
<text x="144.8" y="135.4">S4</text>
<text x="154" y="134.3">31</text>
<text x="160.1" y="135.4">S4</text>
<text x="242.2" y="135.4">VREF2</text>
<text x="252.8" y="134.3">50</text>
<text x="271.8" y="135.4">VREF2</text>
<text x="294.1" y="134.6" transform="rotate(-90 294.1 134.6)">HS</text>
<text x="59.5" y="140.6">CONN-H19</text>
<text x="144.7" y="140.5">C3</text>
<text x="154" y="139.4">32</text>
<text x="160.1" y="140.5">C3</text>
<text x="242.5" y="140.5">DRIVE</text>
<text x="252.8" y="139.4">49</text>
<text x="292.4" y="140.2">DXT5551P5-13</text>
<text x="167.1" y="146.1" transform="rotate(-90 167.1 146.1)">S3</text>
<text x="172.2" y="146.1" transform="rotate(-90 172.2 146.1)">C2</text>
<text x="177.3" y="146.1" transform="rotate(-90 177.3 146.1)">S2</text>
<text x="182.4" y="146.1" transform="rotate(-90 182.4 146.1)">C1</text>
<text x="187.4" y="146.1" transform="rotate(-90 187.4 146.1)">S1</text>
<text x="192.5" y="146.1" transform="rotate(-90 192.5 146.1)">C0</text>
<text x="197.6" y="146.1" transform="rotate(-90 197.6 146.1)">GPIO1</text>
<text x="202.7" y="146.1" transform="rotate(-90 202.7 146.1)">GPIO2</text>
<text x="207.8" y="146.1" transform="rotate(-90 207.8 146.1)">GPIO3</text>
<text x="212.8" y="146.1" transform="rotate(-90 212.8 146.1)">GPIO4</text>
<text x="217.9" y="146.1" transform="rotate(-90 217.9 146.1)">GPIO5</text>
<text x="223" y="146.1" transform="rotate(-90 223 146.1)">GPIO6</text>
<text x="228.1" y="146.1" transform="rotate(-90 228.1 146.1)">GPIO7</text>
<text x="233.2" y="146.1" transform="rotate(-90 233.2 146.1)">GPIO8</text>
<text x="238.2" y="146.1" transform="rotate(-90 238.2 146.1)">GPIO9</text>
<text x="243.3" y="146.1" transform="rotate(-90 243.3 146.1)">VREG</text>
<text x="168.3" y="152.2" transform="rotate(-90 168.3 152.2)">33</text>
<text x="173.4" y="152.2" transform="rotate(-90 173.4 152.2)">34</text>
<text x="178.5" y="152.2" transform="rotate(-90 178.5 152.2)">35</text>
<text x="183.6" y="152.2" transform="rotate(-90 183.6 152.2)">36</text>
<text x="188.6" y="152.2" transform="rotate(-90 188.6 152.2)">37</text>
<text x="193.7" y="152.2" transform="rotate(-90 193.7 152.2)">38</text>
<text x="198.8" y="152.2" transform="rotate(-90 198.8 152.2)">39</text>
<text x="203.9" y="152.2" transform="rotate(-90 203.9 152.2)">40</text>
<text x="206.7" y="152.2" transform="rotate(-90 206.7 152.2)">41</text>
<text x="211.7" y="152.2" transform="rotate(-90 211.7 152.2)">42</text>
<text x="216.8" y="152.2" transform="rotate(-90 216.8 152.2)">43</text>
<text x="221.9" y="152.2" transform="rotate(-90 221.9 152.2)">44</text>
<text x="227" y="152.2" transform="rotate(-90 227 152.2)">45</text>
<text x="232.1" y="152.2" transform="rotate(-90 232.1 152.2)">46</text>
<text x="237.1" y="152.2" transform="rotate(-90 237.1 152.2)">47</text>
<text x="242.2" y="152.2" transform="rotate(-90 242.2 152.2)">48</text>
<text x="287.1" y="151.9">Vreg</text>
<text x="167.1" y="161.3" transform="rotate(-90 167.1 161.3)">S3</text>
<text x="172.2" y="161.5" transform="rotate(-90 172.2 161.5)">C2</text>
<text x="177.3" y="161.3" transform="rotate(-90 177.3 161.3)">S2</text>
<text x="182.4" y="161.5" transform="rotate(-90 182.4 161.5)">C1</text>
<text x="187.4" y="161.3" transform="rotate(-90 187.4 161.3)">S1</text>
<text x="192.5" y="161.5" transform="rotate(-90 192.5 161.5)">C0</text>
<text x="255.5" y="161.8">1.0u</text>
<text x="269.5" y="161.8">1.0u</text>
<text x="283.5" y="161.8">1.0u</text>
<text x="311.4" y="156.7">10000pF</text>
<text x="141.7" y="185.4" transform="rotate(-90 141.7 185.4)">VREF2</text>
<text x="242.4" y="202.8">10.0K</text>
<text x="290.7" y="203.7">GND</text>
<text x="143.8" y="205">49.9K</text>
<text x="159" y="205">49.9K</text>
<text x="174.2" y="205">49.9K</text>
<text x="189.4" y="205">49.9K</text>
<text x="111.9" y="214.3">1</text>
<text x="125.8" y="214.3">20</text>
<text x="242.4" y="213">10.0K</text>
<text x="293" y="215.8" transform="rotate(-90 293 215.8)">1</text>
<text x="111.9" y="216.8">2</text>
<text x="111.9" y="219.4">3</text>
<text x="111.9" y="221.9">4</text>
<text x="125.8" y="216.8">19</text>
<text x="125.8" y="219.4">18</text>
<text x="125.8" y="221.9">17</text>
<text x="111.9" y="224.4">5</text>
<text x="111.9" y="227">6</text>
<text x="125.8" y="224.4">16</text>
<text x="125.8" y="227">15</text>
<text x="242.4" y="223.1">10.0K</text>
<text x="111.9" y="229.5">7</text>
<text x="111.9" y="232.1">8</text>
<text x="125.8" y="229.5">14</text>
<text x="125.8" y="232.1">13</text>
<text x="110.8" y="237.1">10</text>
<text x="111.9" y="234.6">9</text>
<text x="125.8" y="234.6">12</text>
<text x="125.8" y="237.1">11</text>
<text x="217" y="239.6">1.00K</text>
<text x="142.5" y="245.6">1.0u</text>
<text x="157.7" y="245.6">1.0u</text>
<text x="173" y="245.6">1.0u</text>
<text x="188.2" y="245.6">1.0u</text>
<text x="242.4" y="240.9">1.0u</text>
<text x="217" y="251.1">1.00K</text>
<text x="242.4" y="252.3">1.0u</text>
</g>
<g font-size="2.4" fill="#800000">
<text x="264.2" y="24.8">IREG</text>
<text x="379.8" y="51.5">isoSPI B</text>
<text x="379.8" y="89.6">isoSPI A</text>
<text x="115.6" y="207.7">GPIO</text>
<text x="95.3" y="215.3">Thermistor</text>
<text x="95.3" y="217.9">Thermistor</text>
<text x="95.3" y="220.4">Digital</text>
<text x="95.3" y="222.9">Digital</text>
<text x="95.3" y="225.5">Digital</text>
<text x="95.3" y="228">Thermistor</text>
<text x="95.3" y="230.6">Thermistor</text>
<text x="95.3" y="233.1">Analog</text>
<text x="95.3" y="235.6">Analog</text>
</g>
<g font-size="2.4" fill="#000080">
<text x="407.2" y="257.8">DATE:</text>
<text x="342.7" y="263.7">DESIGN TITLE:</text>
<text x="343" y="258.3">FILE NAME:</text>
<text x="343" y="269">PATH:</text>
<text x="407.5" y="267.2">PAGE:</text>
<text x="343" y="274">BY:</text>
<text x="348.5" y="274">Jon Munson</text>
<text x="388.8" y="274.1">REV:</text>
<text x="407.4" y="274.1">TIME:</text>
<text x="415" y="274.1">1:52:39 PM</text>
</g>
</svg>
